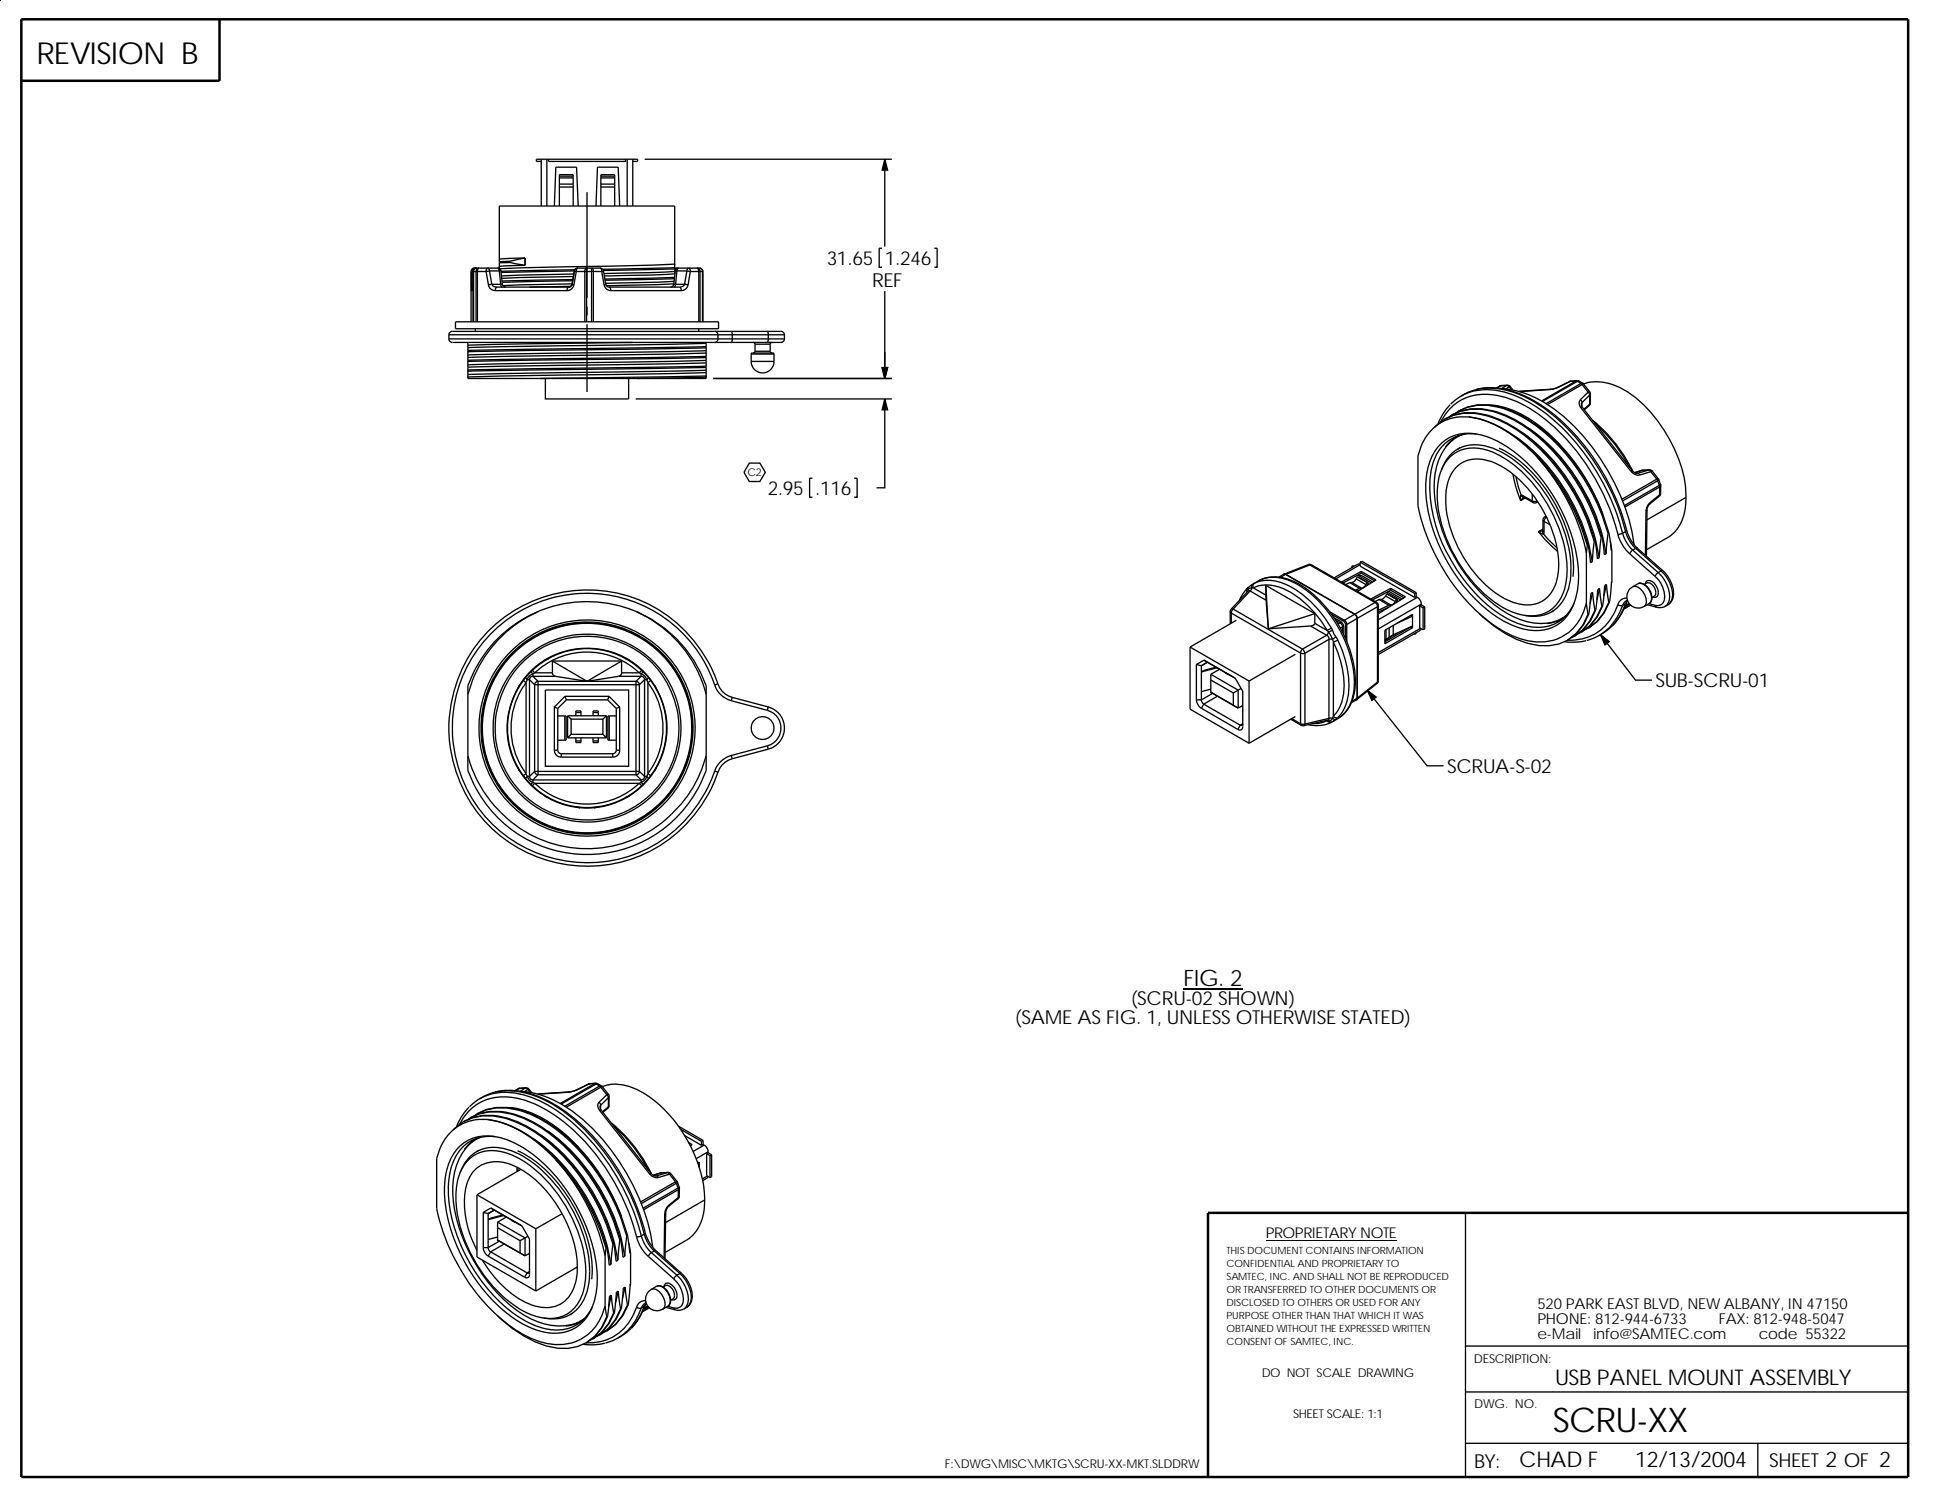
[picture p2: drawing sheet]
<svg xmlns="http://www.w3.org/2000/svg" width="279mm" height="216mm" viewBox="0 0 279 216" stroke-linecap="round" stroke-linejoin="round" font-family="sans-serif">
<g fill="#000">
<path d="M127.3 22.9l.4 1.6h-.8zM127.3 57.4l.4 1.5h-.8zM126.9 52.9h.8l-.4 1.5zM230.3 91.3l1.2 1-.6 .5zM196.7 99.3l1.3 1-.6 .5zM170.3 142.2h1.6v.2h-1.6zM171.8 142.2h.8v.2h-.8zM175.3 142.2h.8v.2h-.8zM176.1 142.2h.9v.2h-.9zM177 142.2h1.8v.2h-1.8zM182.1 178.3h1.3v.2h-1.3zM183.3 178.3h1.3v.2h-1.3z"/>
<path d="M184.5 178.3h1.9v.2h-1.9zM186.3 178.3h1.3v.2h-1.3zM187.5 178.3h1.3v.2h-1.3zM188.8 178.3h.5v.2h-.5zM189.3 178.3h1.1v.2h-1.1zM190.4 178.3h.8v.2h-.8zM191.2 178.3h1.6v.2h-1.6zM192.7 178.3h1.3v.2h-1.3zM194 178.3h1.2v.2h-1.2zM195.1 178.3h.6v.2h-.6zM195.7 178.3h1.6v.2h-1.6zM197.2 178.3h1.9v.2h-1.9z"/>
<path d="M199 178.3h.9v.2h-.9zM199.8 178.3h1.2v.2h-1.2z"/>
</g>
<g fill="none" stroke="#000" stroke-width=".19">
<path d="M67.8 39.1h.1M67.8 39.1v7.2M67.8 39.1v1.9M68 39.1h.1M68 39.1v2.6M68.1 39l-.3 .1M68.1 38.9l.2-.3a.52 .52 0 0 0-.5 .5M68.1 39.1h.4v7.2M68.1 39.1v7.2M68.5 38.6a.52 .52 0 0 0-.5 .5M68.6 38.6l-.4 .2-.1 .3M68.6 38.6a.52 .52 0 0 0-.5 .5v7.2"/>
<path d="M68.7 38.7l.2-.1-.1 .1-.1 .4h-.2zM68.7 39.1v7.2M68.7 39.1h1.2M69.9 39.1l.4 1.9M70.4 39h1.4M70.4 39a.26 .26 0 0 0-.1-.3 .26 .26 0 0 0-.3 0l-.1 .4M70.4 39l-.5 .1M70.4 39l.4 1.9M71.6 38.6h-3.3a.52 .52 0 0 0-.5 .5M71.8 39l.2 1.9M71.8 39l-.2-.4h.2l.3 .4M71.8 39h.3"/>
<path d="M71.8 38.3h.1M71.8 38.3v-8.7h25.3l-.1 9.5M71.9 38.7h.1M72.1 39l.2 1.9M73.4 37.8h-1.6M73.4 37.6h-1.6M73.4 37.8l2.1 .4M73.4 37.6v.2M75.5 38.2l-3.6 .1-.1 .4M75.5 37.1l-3.7 .2M75.5 37.1v1.1M75.5 37.1l-2.1 .5"/>
<path d="M77.9 22.9h.8M77.9 22.9v6.7M77.9 22.9h-.7v.3h.7M78.7 22.9h11.5M78.7 22.9v6.7M78.9 22.9v.3h11.1v-.3M79.8 29.6l.2-5.6h3l.2 5.6M80.5 26.5v3.1M80.5 25.3h2M80.5 25.6v.9M80.5 26.5h2M80.5 25.6h2"/>
<path d="M80.5 25.6v-.5h2v.5M80.5 26.9h2M82.5 26.5v3.1M82.5 25.6v.9M82.5 39.8l-10.3 .2M82.5 39.4l-10.4 .3M82.6 39h.1M82.6 39l-10.5 .2M82.7 39l.2-.4h.2l-.1 .1-.1 .4M82.7 39l.2 .1M82.7 39l-.4 1.9M82.7 38.8l-10.6 .2"/>
<path d="M82.9 39.1h1.2v7.2M82.9 39.1l-.3 1.9M84.3 38.6l.1 .5h-.3zM84.4 39.1h.7M84.4 39.1v7.2M84.5 27.6v15.2M85.1 39.1v7.2M85.1 39.1h.3M85.1 39.1v-.5l.2 .1 .1 .4M85.4 39.1v7.2M85.4 39.1h1.2M86.3 38.6h.3l.2 .4"/>
<path d="M86.3 38.6l.2 .1 .1 .4M86.3 38.6h-3.3l-.3 .1-.1 .3M86.4 26.9h2M86.4 25.3h2M86.4 25.6v.9M86.4 26.5h2M86.4 25.6h2M86.4 25.6v-.5h2v.5M86.4 26.5v3.1M86.6 39.1l.3 1.9M86.8 39l-.2 .1M86.8 39l.3 1.9"/>
<path d="M88.4 26.5v3.1M88.4 25.6v.9M89.2 29.6l-.3-5.6h-2.9l-.3 5.6M90.2 22.9h.8M90.2 22.9v6.7M91 22.9h.7v.3h-.7M91 22.9v6.7M92.8 22.9h35.5M97 39.1l-10.1 .2M97.1 38.7l-10.3 .2M97.1 38.5l-10.4 .2M97.1 38h.1"/>
<path d="M97.1 39.9l-10.1 .2M97.1 38l-5 .2-20.2 .5M97.1 39.1v.3l-1 .1-9.1 .2M97.1 39l-.2 1.9M97.3 38.6l-.3 .1M97.3 38.6l-.2 .1M97.4 39l.1-.3 .1-.1a.48 .48 0 0 0-.5 .4M97.4 39h-.3M97.4 39l-.2 1.9M97.4 39h1.4M98.8 39v-.2a.24 .24 0 0 1 .3-.2 .24 .24 0 0 1 .2 .3v.2M98.8 39l.5 .1"/>
<path d="M98.8 39l-.3 1.9 .5 .1M99.3 39.1h1.2v7.2M99.3 39.1l-.3 1.9M100.3 38.6a.41 .41 0 0 1 .4 .5h-.2v-.3zM100.6 38.6a.5 .5 0 0 1 .5 .5M100.6 38.6a.46 .46 0 0 1 .5 .5M100.6 38.6h-3.3M100.7 39.1v7.2M100.7 39.1h.4v7.2M101.1 39.1v7.2M126.9 35.7h-.4v2.7h.4M127.3 22.9l.4 1.6h-.8z"/>
<path d="M127.3 22.9v12.6M134.4 35.7h.4v2.7h-.4M64.6 48.2h38.7M64.6 48.2v.5a.5 .5 0 0 0 .5 .6h37.7M64.6 48.7h38.7M65.5 46.3h37.9v1h-37.9zM67.3 53.9v.5h10.4M67.3 51.1v.9M67.3 52.5v.9M67.3 49.3v1.3M67.8 41v.8M67.8 41.8h.2"/>
<path d="M68 41.4l-.2 .4M68 40.9l-.2 .1M68 41.7v.1M68 41.7h.1M68.4 47.3v.4M70.3 41v.2a.97 .97 0 0 0 .9 .6M70.8 40.9l-.5 .1M70.8 40.9l.3 .3 .4 .1M70.8 40.9h1.2M71.2 41.8h10.4M71.5 41.3l-.2 .1-.1 .4M71.5 41.3h10.3"/>
<path d="M72 40.9l.1 .3 .2 .1M72.3 40.9h-.3M72.3 40.9a.48 .48 0 0 0 .5 .4M77.7 54.4h13.9M78.5 54.4v3h11.9v-3M81.8 41.3l-.1 .1-.1 .4M82.1 41.2l-5.9 .1M82.3 40.9l-.1 .2-.4 .2M82.3 40.9h.1M82.3 40.8l-9.9 .3M82.3 40.9l.3 .1M82.4 40.4l-10.2 .2"/>
<path d="M82.4 40.2l-10.2 .2M82.6 41l-.1 .1a1.04 1.04 0 0 1-.9 .7M84.5 44.1v1.3M84.5 46.6v9.8M86.9 41l.1 .2a.96 .96 0 0 0 .9 .6M87.1 40.9l-.2 .1M87.1 40.9l.2 .2 .3 .2M87.6 41.3l.2 .1 .1 .4M87.6 41.3h10.2M87.9 41.8h10.1M91 49.3l-23.7 .4M91.5 57.4h36.8"/>
<path d="M96.9 40.8l-9.7 .3M97 40.5l-9.9 .2M97.1 40.1l-10 .2M97.2 40.9v.2l-.2 .2M97.2 40.9h1.3l-.2 .2-.5 .2M97.2 40.9h-.3a.46 .46 0 0 1-.4 .4M97.8 41.3l.1 .1 .1 .4M99 41l-.1 .2a.96 .96 0 0 1-.9 .6M100.5 47.3v.4M101.6 51.8l-34.3 .7M101.6 53.2l-34.3 .7M101.6 53.6l-34.3 .6"/>
<path d="M101.6 50.8l-34.3 .6M101.6 52.2l-34.3 .6M101.6 49.4l-34.3 .6M101.6 50.4l-34.3 .7M101.6 49.3v5.1h-10M101.6 51.3l-34.3 .5M101.6 52.7l-34.3 .5M101.6 49.8l-34.3 .6M101.6 54.3l-10 .1M101.6 54.1l-23.9 .3M101.6 52.9l-33.5 .5h-.8v.5M101.6 51.4l-34.3 .6v.5"/>
<path d="M101.6 50l-34.3 .6v.5M102.6 54.4h25.7M102.8 47.7h2.4M102.8 47.7a.48 .48 0 0 1 .5 .5M102.8 47.7h-37.7a.48 .48 0 0 0-.5 .5M102.8 49.3h2.4M103.3 48.7l-.2 .5-.3 .1M103.3 48.7h2l-.1 .6M103.3 48.2v.5M103.3 48.2h2M105.2 47.7l.1 .5M105.2 47.7h5.2"/>
<path d="M105.2 49.3h5.2M105.3 48.2h5.2M105.3 48.2v.5h5.2M108.1 50.9v1.1M108.1 50.9h3.3M108.1 52h3.3M108.4 49.3h.1l.1 .2M108.6 49.5v1l-.2 .3M108.6 49.5h2.2M108.6 50.5h2.2M110.4 47.7l.1 .5M110.4 47.7h1.9a.52 .52 0 0 1 .6 .5v.5a.66 .66 0 0 1-1 .6h-1.5"/>
<path d="M110.5 48.7l-.1 .6M110.5 48.7h2.4M110.5 48.2v.5M110.5 48.2h2.4M110.8 49.5v1M110.8 50.5l.1 .2 .2 .1M111.1 49.3h-.2l-.1 .2M111.4 50.9v1.1M111.4 52a1.64 1.64 0 0 1-1.7 1.6 1.64 1.64 0 0 1-1.6-1.6M111.4 50.9l-.1-.1h-3h-.1l-.1 .1M126.9 52.9h.8l-.4 1.5zM127.3 57.4l.4 1.5h-.8z"/>
<path d="M127.3 41.9v12.5M127.3 57.4v12.8h-1.2M208.7 58.2a7.7 7.7 0 0 0-1.8 2.8M208.7 58.1a7.5 7.5 0 0 1 7.6-1.7 21.7 21.7 0 0 1 10.9 7.9 33.4 33.4 0 0 1 6.2 12.4M208.8 59.7a7.4 7.4 0 0 1 6-.6 20 20 0 0 1 9.6 6.7 30.1 30.1 0 0 1 6.1 11.4M209.4 59.4a6.9 6.9 0 0 1 6.3-.8 20.8 20.8 0 0 1 10.6 7.9 30.7 30.7 0 0 1 5.1 10.2M209.8 59.1a7.4 7.4 0 0 1 6-.6 20 20 0 0 1 9.6 6.8 30.1 30.1 0 0 1 6.1 11.4M210.2 57a7.6 7.6 0 0 1 5.7-1 17.3 17.3 0 0 1 8.7 4.8 33.2 33.2 0 0 1 9.3 15.7M211.3 60a16.4 16.4 0 0 1 8.9 4.8l.9 .9M211.3 60a16.3 16.3 0 0 1 9.1 4.8 30.5 30.5 0 0 1 8.1 13.6M211.3 60a6.5 6.5 0 0 0-6.8 4.2l-.5 1.4v7.1a29.4 29.4 0 0 0 10.8 17.1 11.1 11.1 0 0 0 7.8 2.5 6.8 6.8 0 0 0 5.6-5.5M212.4 56a10.7 10.7 0 0 1 7.5 1.2 28.8 28.8 0 0 1 11.8 12.8l1.4 3.2 .9 3.1"/>
<path d="M214.3 58.3a14.4 14.4 0 0 1 8.8 4.3l1.3 1.4M215.8 55.5l-.5 .3M215.8 55.5h.1M216 55.5l.9-.1 .4 .2M216 55.5h-.2M216.7 55.5h-.9M216.7 55.5l.4 .1M216.7 55.5l-.6 .4a14.6 14.6 0 0 1 8.7 3.9 31.2 31.2 0 0 1 10.3 18.6M216.9 55.4l-.2 .1M217.1 55.6l-.4 .3M217.1 55.6l.3 .4M217.3 55.6h-.2"/>
<path d="M217.3 55.6l.4 .5M223 56l-4.3 .3M223.2 56l-4.7 .3M223.2 56h-.2M224.2 55.7l-1 .3M224.3 55.6l-.1 .1M224.3 55.6l-1.3 .4M225.8 54.9h.1M225.9 54.9l-1.6 .7M226 54.8l-1.8 .9M226 54.8l-.1 .1M226.8 54.8l-5 2.9"/>
<path d="M226.8 54.8h.1M226.8 54.8l-.9 .1M226.9 54.8h-.9M226.9 54.8h-.1M226.9 54.8h.3M226.9 54.8l.6 .4M226.9 54.8l-5 2.9M227.2 54.8l.6 .4M227.2 54.8h-.3M227.4 57.5a.91 .91 0 0 0 .1 1.2M227.4 57.5l.2 .4M227.5 55.2l-5.1 2.9"/>
<path d="M227.5 55.2l.1 .1M227.5 58.7l7.1 9.1M227.5 58.2l.2 .4M227.6 57.9l-.1 .3M227.6 57.9v.6M227.6 55.3l.9 1.1M227.6 55.3l-4.9 2.9M227.7 58.6l-.2 .1M227.7 58.6l7.1 9.1M227.7 55.1l-.2 .1M227.8 55.2a7.6 7.6 0 0 1 7 1.6 21.1 21.1 0 0 1 7.6 12.5l.2 2.2M227.8 55.2l-.2 .1"/>
<path d="M227.8 55.2l.9 1.1M228.5 56.4l-1.1 1.1M228.5 56.4l.2 .4M228.6 58.4l-.7 .5M228.7 58.1l-.8 .8M228.7 56.3l.1 .4M228.7 56.3l-.2 .1M228.7 58.1l-.1 .3M228.7 56.8l-1.1 1.1M228.7 56.8v1.3M228.8 58l-.1 .1M228.8 58l-.2 .4"/>
<path d="M228.8 56.7l-.1 .1M228.8 56.7v1.3M107.8 66.6h1.5l.8 1.3-.8 1.4h-1.5l-.8-1.4zM116.9 68.8h-.4v2.7h.4M122.9 68.8h.4v2.7h-.4M206.4 61.5a6.8 6.8 0 0 1 7.1-1.8 19.5 19.5 0 0 1 9.8 6.8 30.1 30.1 0 0 1 6.1 11.4M207.2 60.8a6.9 6.9 0 0 1 7.7-4 16.1 16.1 0 0 1 8.2 4.1 32.2 32.2 0 0 1 9.7 15.9M207.4 67.6a5 5 0 0 1 6.3-3.4 14.2 14.2 0 0 1 7.3 5 21.1 21.1 0 0 1 5 12.6 7.2 7.2 0 0 1-2.4 6 5.5 5.5 0 0 1-4.1 .7M207.5 63.7a6 6 0 0 1 5.8-1.1 17.7 17.7 0 0 1 8.9 6.9 24.1 24.1 0 0 1 4.9 13.4 9.5 9.5 0 0 1-1.8 5.9 6.1 6.1 0 0 1-7 1.4 18.6 18.6 0 0 1-8.6-7.1 23.3 23.3 0 0 1-4.6-13.5 8.2 8.2 0 0 1 2.4-5.9zM207.8 60.3a7.2 7.2 0 0 1 6-.6 20.1 20.1 0 0 1 9.6 6.7 30.6 30.6 0 0 1 6.1 11.4M208.3 66.1a5.1 5.1 0 0 1 5.7-1.3 17.1 17.1 0 0 1 8.8 8 17.1 17.1 0 0 1 2.5 11 5.2 5.2 0 0 1-4.4 4.8 9.3 9.3 0 0 1-6.7-2.7 21.1 21.1 0 0 1-7.4-14.3 8 8 0 0 1 1.5-5.5zM208.4 60a7.8 7.8 0 0 1 7.6-.4 22.9 22.9 0 0 1 10.2 8.8 30.3 30.3 0 0 1 4.2 8.9"/>
<path d="M209.2 63.2a7.4 7.4 0 0 0-2.8 5.2 20.6 20.6 0 0 0 3.4 12.7 20.2 20.2 0 0 0 8.5 7.8 7.4 7.4 0 0 0 6.1 .2l.9-.6M209.5 62.8l-.5 .4M209.5 67.2a4.5 4.5 0 0 1 4.7-.9 14.9 14.9 0 0 1 7.7 6.9 15 15 0 0 1 2.2 9.8 4.4 4.4 0 0 1-5.6 3.9 12.9 12.9 0 0 1-7.1-5.5 17 17 0 0 1-3.4-10 6.4 6.4 0 0 1 1.5-4.2zM209.8 62.7l-.2 .1M209.9 62.7a5.1 5.1 0 0 0-1.9 1.6M210.1 64.4l-.4 .2M210.3 62.5l-1.1 .6M212.4 62.4a5.8 5.8 0 0 0-6.5 5.2 20.1 20.1 0 0 0 3 13.1 21 21 0 0 0 8.5 8.6 7.2 7.2 0 0 0 6.6 .3 5.5 5.5 0 0 0 2.5-2.8M215.6 64.5a18 18 0 0 1 8.2 8.2 18 18 0 0 1 2.5 10.3M217.7 68.2a16.3 16.3 0 0 0 1.1 3.8M217.9 62.7a27.6 27.6 0 0 1 11.2 18.1M218.1 68.5l.7 2.7"/>
<path d="M218.8 71.2l.4 .3M218.8 71.2l.3 .1M218.8 71.2v.8M218.9 62.1a27.7 27.7 0 0 1 11.2 18.1M219.1 71.3l.1 .2M219.1 71.3l1.4 .8M219.2 71.5l1.4 .8M219.3 71.5l-.5 .5M219.4 71.6l-.6 .4M219.9 61.6a27.8 27.8 0 0 1 11.2 18.1M220.5 72.1l.1 .2M220.5 72.1h.2h.4"/>
<path d="M220.5 71.1v1M220.9 61l2 1.5 1.5 1.5M221.1 65.7a30.6 30.6 0 0 1 7.3 12.7M221.1 65.7a29.7 29.7 0 0 1 7.1 13.9M221.1 72.1l-.1 .2M221.1 72.1h.1M221.2 72.2l-.3 .1h-.3M221.3 76.5l.8 .3M221.3 76.5l1.2 1.3 1.6 1.5M222 76.3l.1 .3M222 74.8l.1 .2M222 76.3v.3l.1 .2"/>
<path d="M222 76.3v.1M222 76.3l-.7 .2M222 76.1l-.7 .4M222.1 76.8l1.9 2M222.1 76.6v.2M222.1 75v1.6M222.1 75l.9 .5M222.3 74.4l-.3 .3v1.6M222.3 74.4h.2M222.4 74.3l-.1 .1M222.5 74.4l-.2 .2-.2 .4M222.5 74.4h.1"/>
<path d="M224.4 64a29.3 29.3 0 0 1 6.2 10M228.2 79.6v7.2M228.4 78.4l-.2 1.2M228.5 78.4l.3 2.5 .3-.1M228.5 78.4h-.1M229.2 60.5a21.1 21.1 0 0 1 5.7 7.3M229.4 77.9l-.3 2.9M229.5 77.8l.3 2.6 .3-.2M229.5 77.8l-.1 .1M229.5 60.9a21.4 21.4 0 0 1 4.9 6.3M230.4 77.3l-.3 2.9M230.5 77.2l.3 2.6"/>
<path d="M230.5 77.2l-.1 .1M231.1 79.7l-.3 .1M231.4 76.7l-.3 3M231.5 76.7h-.1M231.5 76.7l.3 2.5h.1M231.7 77.8l.2 1.4M231.9 79.2v4.4M232.8 76.8l.5 1.3 .6 .9 .6 .7M233.4 76.7l.5 1.1 1 1.3M233.4 76.7l-.6 .1M233.9 76.5l.7 1.5 .7 .9M233.9 76.5l-.5 .2"/>
<path d="M234 76.3l-.1 .2M234 76.3l.7 1.5 .9 1M234.5 79.7l3.6 3.2M234.6 67.8l.8 .5h.5M234.8 67.7l-.2 .1M234.8 67.7l.5 .4h.3M234.9 79.1l-.4 .6M234.9 79.1l3.7 3.3M235.3 78.9l3.7 3.2M235.3 78.9l-.4 .2M235.6 78.8l3.6 3.3M235.6 78.8l-.3 .1"/>
<path d="M235.6 68.1l.3 .2M235.6 68.1h-.1M236.2 67.7h.1M236.2 67.7l.1-.1-1.1 .4M236.2 67.7l-1 .3M236.8 73.5l-.1 6.4M237 73.3l-.2 .2M237 73.3l-.1 6.7M237.2 67.6l.3 .2M237.2 67.6l-1.6 .5M237.3 67.6l-1.1 .1M237.3 67.6l.4 .2"/>
<path d="M237.3 67.6h-.1M237.4 72.3v.2M237.4 72.3l-.4 .5-.2 .7M237.5 67.8l.9 1.1M237.5 67.8l-1.6 .5M237.7 67.8l.9 1.1M237.7 67.8h-.2M238.4 68.9l-5.1 2.9M238.4 68.9l.1 .3M238.5 69.2l-5.1 2.9M238.5 69.2l.2 .6M238.6 68.9h-.2"/>
<path d="M238.6 68.9l.1 .1M238.7 69l-.2 .2M238.7 69l.2 .7M238.7 69.8l-5 2.9M238.7 69.8l.1 .2M238.7 71.4l-1.5 1.2-.2 .7M238.8 71.2l-1.4 1.1M238.8 71.2l-.1 .2M238.8 70l-5 2.9M238.8 70v1.2M238.9 69.7v.2M238.9 69.7l-.2 .1"/>
<path d="M238.9 71l-.1 .2M238.9 71l-.2 .4M238.9 69.9v1.1M238.9 69.9l-.1 .1M242.6 71.5a6.6 6.6 0 0 1-2.5 5.7l-3.2 1.9M242.6 71.5l-5.7 3.3M74.7 98.8v-.2l-.2 .5M75.3 97.9a11.4 11.4 0 0 0 0 13.7M75.3 97.9l.4 .3M75.6 97.5l-.3 .4M75.6 97.5l.3 .3M75.7 98.2a10.9 10.9 0 0 0 0 13.1"/>
<path d="M75.7 98.2v13.1M75.9 97.8h.3M75.9 97.8l-.2 .4M76.2 97.8v13.9M76.2 97.8l.7 .7M76.3 96.7l-.7 .8M76.3 96.7l.4 .2M76.6 96.4a11.4 11.4 0 0 1 15.7 0M76.6 96.4l-.3 .3M76.6 96.4l.3 .4M76.7 96.9l-.5 .3-.3 .6M76.7 96.9v.4"/>
<path d="M76.7 97.3a.47 .47 0 0 0-.5 .5M76.7 97.3l.7 .7M76.7 97.3h3.2M76.9 98.5h.5M76.9 98.5v12.5M76.9 96.8h2.6M76.9 96.8l-.2 .1M76.9 96.8a11 11 0 0 1 15.1 0M77.4 98h14.1M77.4 98a.49 .49 0 0 0-.5 .5M77.4 98v.5M77.4 98.5h14.1"/>
<path d="M77.4 98.5v12.5M78.5 99.3h11.9v10.9h-11.9zM78.9 94.8l-.6 .2h.3M79.5 96.8l.1 .2 .3 .3M79.5 95.1v1.7M79.5 95.1h9.9M79.5 95.1l5 2.9M79.9 97.3l4.6 .7M89 97.3h3.2M89 97.3l-4.5 .7M89.4 95.1l-4.9 2.9M89.4 96.8h2.6"/>
<path d="M89.4 95.1v1.7M89.4 96.8v.3l-.4 .2M90 94.8l.6 .2h-.2M91.5 98v.5M91.5 98a.49 .49 0 0 1 .5 .5M91.5 98.5h.5M91.5 98.5v12.9M91.6 88a17.7 17.7 0 0 0-24.3 11.9M91.6 88a18.2 18.2 0 0 1 10 10.6v12.2a18.2 18.2 0 0 1-17.1 12.1 18.2 18.2 0 0 1-17.2-12.1v-12.2a18 18 0 0 1 10-10.6M91.6 88a18 18 0 0 1 10 11.9M92 96.8l.2 .1M92 98.5v12.5"/>
<path d="M92.2 96.9l.6 .4 .2 .5M92.2 96.9v.4M92.2 97.3a.45 .45 0 0 1 .5 .5M92.2 97.3l-.7 .7M92.3 96.4l.3 .3M92.3 96.4l-.3 .4M92.6 96.7l.7 .8M92.6 96.7l-.4 .2M92.7 97.8h.3M92.7 97.8l-.7 .7M92.7 97.8v13.9M93 97.8l.2 .4"/>
<path d="M93.2 98.2a11 11 0 0 1 0 13.1M93.2 98.2v13.1M93.3 97.5l.3 .4M93.3 97.5l-.3 .3M93.6 97.9l-.4 .3M93.6 97.9a11.5 11.5 0 0 1 0 13.7M94.2 98.8v-.2l.2 .6M102.8 98.5a3.4 3.4 0 0 0 2.4 2.3M102.8 98.5a19.4 19.4 0 0 0-27.7-10.7 19.4 19.4 0 0 0-5.6 29.2 19.4 19.4 0 0 0 29.8 .2 19.6 19.6 0 0 0 3.5-6.3M103.3 98.4a19.9 19.9 0 0 0-30.6-9.7 19.9 19.9 0 0 0 0 32.1 19.9 19.9 0 0 0 30.6-9.7M103.3 98.4l-.5 .1M103.3 98.4a3 3 0 0 0 2 1.9"/>
<path d="M171.2 93.1v8.9l8.5 4.9M171.2 93.1l8.5 4.9M172.1 95.6v5.1M172.1 95.6l.7 .2M172.8 95.8v4.9M173.2 95l.5 .2-.9 .6M173.2 95l4.5 2.6 1.1 1.8v5.3l-.3 .3-.4-.1M173.2 95l-1.1 .6M174.2 99.1l-1.4 .4M174.2 99.6h.1M174.2 99.6l3.9 2.3M174.2 97.8l3.2 1.9"/>
<path d="M174.2 97l3.9 2.3M174.2 97v2.6M174.5 99.7l-1.7 1M175 96l-1.8 .4-.4 .2 2.3-.5M175.5 96.2v.1M175.5 96.3l-1.3 .7M176.3 96.7l.5 .3M177 88l.1 .2M177.1 87.6l-.1 .3v1.8M177.1 88.2v1.4M177.1 88.2l10 5.7M177.4 87.6l-.3 .6"/>
<path d="M177.4 87.6l10 5.8M177.4 87.6h-.3M177.4 99.7v1.8l.7 .4M177.9 89.2l-6.7 3.9M178.1 99.3l-.7 .4M178.1 99.3v2.6M178.6 99l-.5 .3M179.5 84.6l-.7 .8-.5 .9M179.5 84.6l-.2 .2 .1 .4M179.5 84.9v.2M179.5 84.9l.1 .1M179.6 85h.3"/>
<path d="M179.6 85l-2.5 2.6M179.6 85h.1M179.6 84.4l.6-.4-.1 .2v.4M179.6 84.4l-.1 .2M179.6 84.4l-.1 .5M179.7 98v8.9M179.9 85l-2.5 2.6M179.9 85l2.3 1.3-.1-.7M180.1 84.6h-.3l-.3 .3M180.1 84.6l-.2 .4M180.1 84.6h.2M180.3 84.6l1.8 1"/>
<path d="M180.3 84.6a5.8 5.8 0 0 1 5.6 .7 15.8 15.8 0 0 1 5.1 5.4M180.4 83.9a6 6 0 0 1 5.8 .8 16.5 16.5 0 0 1 5.4 5.6M180.4 83.9l-.1 .3v.4M180.4 83.9l-.1 .1a5.3 5.3 0 0 1 5.9-.2 17.6 17.6 0 0 1 8.3 11.4 8.9 8.9 0 0 1-.7 6.9 5 5 0 0 1-2.1 1.7M181 83.6a5.3 5.3 0 0 1 5 0 16.6 16.6 0 0 1 7.9 8.9 12.2 12.2 0 0 1 .6 8.3 4.6 4.6 0 0 1-1.8 2.4M182.1 84.2v1.4M182.1 84.2l.4 6.2M182.1 84.2l7.1 4.1M182.2 86.3l.3 4.1M184.7 82.6l-.7 .4M184.7 82.6h.3M184.8 82.6h-.1"/>
<path d="M184.8 82.6h.2M185 82.6h.1M185 82.6l-.8 .5M185 82.6l9.9 5.7M186.4 94.1l-6.7 3.9M187.1 93.9v10.2M187.1 93.9l.4 .1h.2M187.4 93.4l-.3 .5M187.4 93.4l.3 .6M187.7 94v10.1M188.2 81.2l-3.4 1.4M188.2 81.2h.5"/>
<path d="M188.2 81.2l.2 .1M188.4 81.3l9.4 5.4M188.4 81.3l-3.4 1.3M188.6 90l2.3 1.4-3.5 2M188.6 90l-6.1 .4M188.7 81.2l9.4 5.5M188.7 81.2l-.3 .1M189.2 89.7l1.8 1M189.2 88.3v1.4M189.2 88.3l-6.7 2.1M189.2 89.7l-.2 .2-.4 .1M191 90.7l.7 1.2"/>
<path d="M191.2 92v11.3M191.2 92l-3.5 2M191.3 88l2.1 1.2 1.5-.9M191.6 88.3l1.7 1.1M191.6 90.3l-.6 .4M191.6 90.3l.3 .9 .3 .4M191.7 91.9l.1 .5M191.7 91.9l-.5 .1M191.7 90.7a1.01 1.01 0 0 0-.8 .7l.3 .3v.3M191.8 92.4a13.8 13.8 0 0 1 1.5 7.5 5.4 5.4 0 0 1-1.5 3.1l.4 .3 .3-.1M191.8 92.4v10.6l-.1 .3 .3 .2h.2M191.9 88.9l1 .5"/>
<path d="M192.1 89.2l.7 .4-.3 .1M192.2 91.6l-.5 .3M192.2 91.6l.3 .5M192.5 92.1a14.5 14.5 0 0 1 1.5 7.9 5.6 5.6 0 0 1-1.5 3.2M192.5 92.1l-.7 .3M192.9 89.4l-.1 .2 .2 .2 .1 .4M192.9 89.4l.4 .5v.3M193.1 90.2h.2M193.1 90.2l-.3 .2M193.1 90.2v.7M193.3 89.4l.1-.2 .1 .1 .3 .4v2.6M193.3 89.4l.3 .4"/>
<path d="M193.3 90.2v1.1M193.6 89.8v2.1M194.2 83.8l-.6 .3M194.2 83.8l1.4 .8M194.5 81.5v.2M194.5 81.5l.1 .1M194.5 83.8l1.4 .8M194.5 83.8h-.3M194.8 81.4h-.1l-.2 .1M194.9 88.3h.1M194.9 88.3l.3 .7M194.9 88.3l.2 .2 .2 .4"/>
<path d="M195.1 83.3l1.4 .8M195.1 83.3l-.2 .3-.4 .2M195.2 89v11.4M195.2 89l-1.4 .8h-.2M195.3 83l1.6 .9M195.3 83l1.4 .8M195.3 83l-.2 .3M195.3 88.9l-.1 .1M195.3 88.9v11.5M195.3 82.7l2 1.1M195.4 82.7l.6 .1 1.5 .9M195.6 84.9l-.3 .1"/>
<path d="M195.6 84.6l-.6 .3M195.7 81.2l-3.5 2.1M195.7 80.9v.5l7.8 4.5M195.7 80.9l.2-.2 7.9 4.5M195.7 80.9l7.8 4.5M195.7 81.2h-.4l-3.4 1.9M195.9 82.2v.2M195.9 82.4l-2.7 1.5M195.9 82.2l-2.9 1.5M195.9 82.4l1.9 1.1M195.9 82.2l2.1 1.2-2.7 1.7M195.9 84.6h-.3"/>
<path d="M196.5 84.1l-.3 .4-.3 .1M196.7 99.3l8.6 10.9h2.4M196.7 99.3l1.3 1-.6 .5zM196.9 83.9l-.2-.1-.2 .3M196.9 83.9l-.2 .3M197.8 86.7l-2.9 1.6M197.8 86.7h.3M197.8 86.7l.3 .3 .1 .3M198.1 86.7l.2 .2v.2M198.1 98.3l-2.9 2.3M198.2 98.1l-2.9 2.3M198.2 87.3v10.8"/>
<path d="M198.2 87.3l-2.9 1.6M198.2 98.1l-.1 .2M198.3 87.1l-.1 .2M198.3 97.9l-.1 .2M198.3 87.1v10.8M198.3 97.9l-.2 .4M198.4 86.2l-.6 .3M198.4 86.2l1.4 .9M198.7 86.2l1.4 .8M198.7 86.2h-.3M199.2 90.7l4-2.3v1.9l-4 2.3zM199.2 91.9l.2 .1"/>
<path d="M199.3 85.7l1.4 .8M199.3 85.7l-.3 .4-.3 .1M199.4 90.6v1.4M199.5 85.4l1.4 .8M199.5 85.4l1.6 .9M199.5 85.4l-.2 .3M199.6 85.2l1.9 1.1M199.8 85l1.9 1.1M199.8 87.1l-1.5 .7M199.8 87.3l-1.5 .8M199.9 91.7l-.5 .3M199.9 90.3v1.4"/>
<path d="M200.1 84.9l1.9 1.1M200.1 84.6l2.1 1.3-3.9 2.4M200.1 84.6v.3M200.1 84.9l-2.7 1.4M200.1 84.6l-2.9 1.6M200.1 87l-.3 .1M200.4 90v1.3M200.4 91.3l-.5 .4M200.7 86.5l-.3 .4-.3 .1M201 91.1l-1.8 1.1M201.1 86.3l-.2-.1-.2 .3M201.1 86.3l-.2 .4"/>
<path d="M203 90.2l-3.8 2.1M203 90.2l.2 .1M203 90.1v.1M203 88.5l.2 .1-2.2 1M203.2 90l-2.8 1.3M203.4 91.2h.1M203.5 85.4v.5M203.5 91.1v.1M203.8 85.2l-.3 .2M203.8 85.2v.6M203.8 85.8l-.3 .1M203.8 85.8l.1 .1"/>
<path d="M203.8 91l-.3 .2M203.9 85.9l-5.6 3.3M203.9 85.9l.5 .6 .1 .5M204.3 87.1l.4 .3M204.3 87.1v3.2l.4 .3M204.4 90.4l-6.1 3.5M204.5 90.4l-.2 .3-6 3.4M204.5 87l-.2 .1M204.5 87l.5 .3M204.5 86.9l-6.2 3.6M204.7 87.4v3.2M205 87.3v3.2l-.3 .1"/>
<path d="M205 87.3l-.3 .1M212.8 88.2a15.8 15.8 0 0 0 8.6 4.7 6.3 6.3 0 0 0 7.1-4.6M223.6 87.8l-.4 .2M224.7 89.1l-.7 .3M225 88.9l-.2 .1M225 88.9a5.5 5.5 0 0 1-2.4 .8M228.2 92.2a8.6 8.6 0 0 1-3.2 .1M228.2 86.8l.3 1.5M228.6 88.3h-.1M229.1 85.2l-.2 .2-.3 2.9M229.1 85.2l-.3 1.6M229.1 85.2l.4 2.6"/>
<path d="M229.5 87.8a6.5 6.5 0 0 1-3.5 3.9M229.6 87.7l-.1 .1M229.6 87.7a6.9 6.9 0 0 1-3.1 3.8M230.1 84.6l-.2 .2-.3 2.9M230.1 84.6l-.3 1.7M230.1 84.6l.4 2.6M230.3 91.3l5 6.5h2.4M230.3 91.3l1.2 1-.6 .5zM230.5 87.2a6.5 6.5 0 0 1-3.5 4M230.6 87.1l-.1 .1M230.6 87.1a6.6 6.6 0 0 1-3.1 3.8M231.1 84.1l.4 2.5"/>
<path d="M231.1 84.1l-.2 .1-.3 2.9M231.1 84.1l-.3 1.6M231.5 86.6a6.3 6.3 0 0 1-3.5 4M231.6 86.6h-.1M231.6 86.6a6.5 6.5 0 0 1-3.1 3.8M231.9 83.6v.2M231.9 83.6l-.3 3M232.8 87a7 7 0 0 1-7.3 5.1 5.2 5.2 0 0 0 2.3-2.2l.8-1.6M232.8 87l.2 .1h.4M233.4 87.1a7.3 7.3 0 0 1-5.1 5M233.9 86.8l-.5 .3M233.9 86.8a7.7 7.7 0 0 1-3.8 4.6"/>
<path d="M234 86.7l-.1 .1M234 86.7a9.1 9.1 0 0 1-1.9 3.2M234.1 86.6l-.2 .4M234.1 86a1.28 1.28 0 0 0-1.3 1M234.1 86.4l-.2 .4M234.2 86.3l-.5 .4-.3 .4M234.2 86.4l-.2 .3M234.4 86.8l-.6 .3M234.5 86.9l-.7 .4M234.6 87l-1 .6 1-.6M234.9 84.4a1.16 1.16 0 0 1 1.4 .6 1.66 1.66 0 0 1 .2 2.2M234.9 84.4a1.64 1.64 0 0 0-.6 2.2 1.64 1.64 0 0 0 2.2 .6"/>
<path d="M235.6 84a1.36 1.36 0 0 1 1.7 .8 1.46 1.46 0 0 1 0 2M235.6 84l-.7 .4M235.6 84a1.65 1.65 0 0 1 1.9 1.3 1.29 1.29 0 0 1-.2 1.5M236.6 84.1a.81 .81 0 0 1 1.3 .2 .97 .97 0 0 1-.2 1.7M236.7 84a.58 .58 0 0 1 .4-.5 .58 .58 0 0 1 .6 .2 1.82 1.82 0 0 1 .7 2.1l-.2 .1h-.4M237 87l1.4 .4M237.3 86.8l.8 .3M237.3 86.8l-.8 .4M238.1 82.9a3.8 3.8 0 0 1 1.3 3.7l-.4 .3-.5 .2h-.4M238.1 87.1l.3 .3M238.6 82.4l-.5 .5M238.6 82.4a4.9 4.9 0 0 1 1.6 3.6l-.1 .6-.6 .6"/>
<path d="M239 82.1l-.4 .3M239 82.1a4.9 4.9 0 0 1 1.6 3.6l-.1 .7-.5 .6M239.2 82.1h-.2M239.2 82.1a4.6 4.6 0 0 1 1.5 3.7l-.2 .6-.6 .6M239.5 87.2l-.5 .2h-.6M240 87l-.4 .2M240 87h.1M67.3 108.7a17.7 17.7 0 0 0 28.4 9.2 17.9 17.9 0 0 0 5.9-9.2M74.5 110.3l.2 .5v-.2M75.3 111.6l.3 .4M75.6 112l.7 .8M75.7 111.3l.2 .4"/>
<path d="M75.7 111.3l-.4 .3M75.9 111.7h.3M75.9 111.7l.2 .4 .6 .4M75.9 111.7l-.3 .3M76.2 111.7l.1 .3 .4 .2M76.3 112.8l.3 .2M76.6 113a11.4 11.4 0 0 0 15.7 0M76.7 112.5l-.4 .3M76.7 112.2v.3M76.7 112.5l.2 .2M76.7 112.2h15.5M76.9 111l-.7 .7"/>
<path d="M76.9 111h.5M76.9 112.7l-.3 .3M76.9 112.7a10.9 10.9 0 0 0 15.1 0M76.9 112.7h15.1M77.4 111v.4a.49 .49 0 0 1-.5-.4M77.4 111h14.6M78.3 114.5l.6 .2M78.5 114.5h-.1M79.8 107.9a.97 .97 0 0 0 1 1M79.8 107.9h.4M80.2 107.9a.51 .51 0 0 0 .6 .5M80.2 103h1.2v3.5h-1.2"/>
<path d="M80.2 101.9v6M80.2 101.9l-.4-.2v6.2M80.8 108.9h7.4M80.8 108.4v.5M81.3 103v3.5M81.3 100.2l.2 .5M81.3 100.2h6.3M81.3 100.2l-1.5 1.5M81.5 100.7l-1.3 1.2M81.5 100.7h5.9M81.7 106.1h5.5M81.7 103v3.1"/>
<path d="M81.7 103h5.5M81.7 103l.5 .4M82.2 105.6l-.5 .5M82.2 103.4h4.5v2.2h-4.5zM82.8 106.1v.7h.8v-.7M82.8 116l.6 .2-.2-.1M82.8 103v-.7h.8v.7M82.8 106.6h.8M82.8 102.5h.8M85.3 106.1v.7h.8v-.7M85.3 103v-.7h.8v.7M85.3 106.6h.8"/>
<path d="M85.3 102.5h.8M86.1 116l-.6 .2 .1-.1M86.7 105.6l.5 .5M87.2 103v3.1M87.2 103l-.5 .4M87.4 100.7l1.3 1.2M87.6 100.2l-.2 .5M87.6 100.2l1.6 1.5M87.7 103v3.5M88.2 108.4v.5M88.7 107.9a.52 .52 0 0 1-.5 .5h-7.4M88.7 101.9v6"/>
<path d="M88.7 107.9h.5M88.7 103h-1.2v3.5h1.2M89.2 101.7l-.5 .2M89.2 107.9a.96 .96 0 0 1-1 1M89.2 101.7v6.2M90.3 114.5h.3l-.6 .2M91.5 111.4l.7 .8M91.5 111.4h-14.1l-.7 .8M92 112.7l.3 .3M92 111a.5 .5 0 0 1-.5 .4M92 111l.7 .7M92.2 112.5l.4 .3"/>
<path d="M92.2 112.2v.3M92.2 112.5l-.2 .2M92.6 112.8l-.3 .2M92.7 111.7l-.1 .3-.4 .2M92.7 111.7h.3M93 111.7l.3 .3M93 111.7l-.3 .6-.5 .2M93.2 111.3l.4 .3M93.2 111.3l-.2 .4M93.3 112l-.7 .8M93.6 111.6l-.3 .4M94.4 110.3l-.2 .5v-.2"/>
<path d="M102.8 110.9l.5 .2M105.2 100.8l5.2 1.4M105.3 100.3l-.1 .5M105.3 100.3l5.2 1.4-.1 .5M105.3 109.1l-.1-.4a3.5 3.5 0 0 0-2.4 2.2M105.3 109.1a3 3 0 0 0-2 2M110.4 107.3l-5.2 1.4M110.4 102.2a2.64 2.64 0 0 1 2 2.5 2.64 2.64 0 0 1-2 2.6M110.4 107.3l.1 .5M110.5 107.8l-5.2 1.3M110.5 101.7a3.1 3.1 0 0 1 2.4 3 3.1 3.1 0 0 1-2.4 3.1M172.1 100.7h.7"/>
<path d="M172.1 100.7l.2 .7 .5 .5M172.8 100.7l.1 .2 .3 .4M172.8 101.9l5.3 3M173.2 101.3l5.2 3M173.2 101.3l-.4 .6M175.2 100.1l-2 1.2M178.4 104.3l.4-.2-.1 .2zM178.4 104.3l-.3 .6M178.8 101.5l-.7 .4M185.7 103.4l1.5 .9M185.8 103.4l1.3 .7M186.4 103.1l-6.7 3.8"/>
<path d="M187.1 104.1l.1 .2M187.1 104.1h.6M187.2 104.3l.4 .1M187.7 104.1l-.1 .3M190.9 103.6l.1 .1M191 103.7l.3 .2 .3-.1M191 103.7a4.1 4.1 0 0 1-2.1 .4M191 103.7h.1M191.1 103.5v.2M191.1 103.6l-3.5 .8M191.1 103.6h.1M191.1 103.7l.2 .1h.4"/>
<path d="M191.2 103.3l-3.5 .8M191.2 103.3h.5l-.3 .4h-.3M191.2 103.3l-.1 .3M191.5 103.9a4.8 4.8 0 0 1-3.3 .3M192.2 103.5l-.5 .3M192.5 103.2l-.3 .3M195.1 100.7l-.7 .4M195.2 100.6l-.1 .1M195.2 100.4l-.7 .5M195.2 100.4l-.1 .3M195.3 100.4h-.1M195.3 100.4l-.1 .2"/>
<path d="M67.5 159.3a7.7 7.7 0 0 0-1.8 2.8M67.5 159.2a7.6 7.6 0 0 1 7.7-1.8 20.1 20.1 0 0 1 9.2 6 33.3 33.3 0 0 1 7.9 14.4M69 158.1l1-.6a7.6 7.6 0 0 1 4.8-.4 17.3 17.3 0 0 1 8.6 4.7 33.3 33.3 0 0 1 9.3 15.7M71.2 157.1a10.7 10.7 0 0 1 7.6 1.2 28.5 28.5 0 0 1 11.7 12.7l1.4 3.2 .9 3.1M73.2 159.3a14.5 14.5 0 0 1 8.7 4.4l1.3 1.3M74.6 156.6l-.5 .3M74.7 156.6h-.1M74.7 156.6l-.6 .3M74.8 156.5l-.1 .1M74.8 156.5l-.2 .1M74.9 157a14.4 14.4 0 0 1 8.7 3.8 31.3 31.3 0 0 1 10.3 18.6M75.5 156.5l.4 .2"/>
<path d="M75.5 156.5l-.6 .5M75.5 156.5l-.8 .1M75.7 156.5h-.2M75.7 156.5l.4 .2M75.7 156.5h-.9M75.9 156.7l.4 .4M75.9 156.7l-.4 .3M76.1 156.7h-.2M76.1 156.7l.4 .4M81.8 157.1l-4.3 .3M82 157.1l-4.6 .3M82 157.1h-.2"/>
<path d="M83.1 156.7h.1M83.1 156.7l-1.1 .4M83.1 156.7l-1.3 .4M84.7 155.9h.1M84.7 155.9l-1.6 .8M84.9 155.9l-1.8 .8M84.9 155.9h-.2M85.6 155.9l-5 2.8M85.6 155.9h.2M85.6 155.9h-.9M85.7 155.8l-.1 .1M85.7 155.8l.3 .1"/>
<path d="M85.7 155.8l-.8 .1M85.8 155.9l.5 .3M85.8 155.9l-5.1 2.9M86 155.9l.5 .3M86 155.9h-.2M86.2 158.5a.93 .93 0 0 0 .1 1.3M86.2 158.5l.2 .5M86.3 156.2l-5.1 2.9M86.3 156.2l.1 .2M86.3 159.8l7.2 9M86.4 159l-.1 .2 .2 .5M86.4 159v.5"/>
<path d="M86.4 156.4l.9 1.1M86.4 156.4l-4.9 2.9M86.5 159.7l7.2 9.1M86.5 159.7l-.2 .1M86.5 156.2h-.2M86.5 156.2l.2 .1M86.7 156.3a6.5 6.5 0 0 1 5.7 .8 19.7 19.7 0 0 1 9 15.5M86.7 156.3l-.3 .1M86.7 156.3l.8 1.1M87.3 157.5l-1.1 1M87.3 157.5l.2 .4M87.4 159.4l-.7 .6"/>
<path d="M87.5 159.2l-.8 .7M87.5 157.4l.1 .3M87.5 157.4l-.2 .1M87.5 159.2l-.1 .2M87.5 157.9l-1.1 1.1M87.5 157.9v1.3M87.6 159l-.1 .2M87.6 159l-.2 .4M87.6 157.7l-.1 .2M87.6 157.7v1.3M172.6 142.3h2.8M65.2 162.5a7 7 0 0 1 7.3-1.7 20.7 20.7 0 0 1 10.6 7.9 30.8 30.8 0 0 1 5.1 10.2"/>
<path d="M66 161.9a7 7 0 0 1 7.7-4 17.2 17.2 0 0 1 9.2 5 32.4 32.4 0 0 1 8.7 15M66.2 168.7a5.1 5.1 0 0 1 6.3-3.5 14.3 14.3 0 0 1 7.3 5 21.1 21.1 0 0 1 5 12.7 7.2 7.2 0 0 1-2.4 5.9 5.5 5.5 0 0 1-4.1 .8M66.3 164.8a6.1 6.1 0 0 1 5.8-1.1 17.6 17.6 0 0 1 9 6.9 24.1 24.1 0 0 1 4.8 13.3 9.5 9.5 0 0 1-1.8 5.9 6.1 6.1 0 0 1-6.9 1.5 18.7 18.7 0 0 1-8.7-7.2 23.4 23.4 0 0 1-4.6-13.4 8.2 8.2 0 0 1 2.4-5.9zM66.8 161.3a9 9 0 0 1 8.3 .3 25 25 0 0 1 9.9 9.6 29 29 0 0 1 3.3 7.7M66.8 161.3l-.1 .1M67.1 167.1a5 5 0 0 1 5.8-1.3 16.1 16.1 0 0 1 8 6.9 18.9 18.9 0 0 1 3.3 11.3 6.2 6.2 0 0 1-2.8 5.1 6.3 6.3 0 0 1-5.7-.3 20.2 20.2 0 0 1-9.6-12.6 12.6 12.6 0 0 1 .1-7.4l.4-.9zM67.3 161.1a6.8 6.8 0 0 1 6.2-.9 20 20 0 0 1 9.6 6.8 30.6 30.6 0 0 1 6.1 11.4M67.6 160.8a7 7 0 0 1 5.8-.7 19.5 19.5 0 0 1 9.8 6.8 30.2 30.2 0 0 1 6.1 11.4M68.3 160.5a7 7 0 0 1 6.2-.8 20 20 0 0 1 9.6 6.7 30.1 30.1 0 0 1 6.1 11.4M68.3 163.9l-.5 .4M68.6 171.9l8.5 4.8M68.6 179.9a14.2 14.2 0 0 1-1.6-9.1 4.4 4.4 0 0 1 6.1-3.4 15.4 15.4 0 0 1 8.2 8.1 15.6 15.6 0 0 1 1.8 6.8"/>
<path d="M68.6 171.9v8.9l8.5 4.9M68.6 160.2a7 7 0 0 1 5.8-.7 19.4 19.4 0 0 1 9.8 6.8 30.3 30.3 0 0 1 6.1 11.4M68.7 163.7l-.2 .1M68.7 163.7a5.1 5.1 0 0 0-1.9 1.7M68.9 165.5l-.4 .2M69.1 163.6l-.3 .1a6.1 6.1 0 0 0-2.9 3.5 14.6 14.6 0 0 0 .4 10.1 23.5 23.5 0 0 0 8.9 11.8 8.6 8.6 0 0 0 8 1.1l.9-.6M69.5 179.5l.2 .7 .5 .5M69.5 174.4v5.1M69.5 179.5h.7M69.5 174.4l.7 .2M70.1 161a17.7 17.7 0 0 1 10.2 5.9 30.4 30.4 0 0 1 7 12.6M70.1 161a16.3 16.3 0 0 1 8.9 4.8l.9 1"/>
<path d="M70.1 161a6.7 6.7 0 0 0-7.3 5.6v7.2a29.5 29.5 0 0 0 10.8 17.1 11 11 0 0 0 7.8 2.4 6.8 6.8 0 0 0 5.7-5.5M70.2 179.5l.2 .4 .2 .2M70.2 174.6v4.9M70.6 173.8l4.5 2.5M70.6 173.8l-1.1 .6M70.6 173.8l.5 .3M71.1 174.1l4 2.2M71.1 174.1l-.9 .5M71.2 163.5a5.5 5.5 0 0 0-6.1 3.8 15.6 15.6 0 0 0 .6 10.3 23.7 23.7 0 0 0 9.7 12.3 8.1 8.1 0 0 0 6.7 1.1 5.6 5.6 0 0 0 3.2-3.2M71.6 176.6l3.2 1.9M71.6 178.4l3.9 2.2M71.6 175.8l3.9 2.3"/>
<path d="M71.6 175.8v2.6M71.6 178.4h.1M71.6 177.9l-1.4 .4M71.9 178.5l-1.7 1M72.3 174.8l-1.7 .4-.4 .2 2.3-.6M72.6 178.9l-2 1.2M72.8 175h.1M72.9 175l-1.3 .8M73.7 175.5l.5 .3M74.4 167.9v.6M74.5 165.5a19.3 19.3 0 0 1 8.8 9.6 17.4 17.4 0 0 1 1.8 8.9M74.5 168v.4"/>
<path d="M74.8 178.5v1.7l.7 .4M75 168.2l-6.4 3.7M75.1 176.3l1.1 1.9v5.1a.42 .42 0 0 1-.2 .5 .42 .42 0 0 1-.5-.1M75.5 178.1v2.5M75.5 178.1l-.7 .4M75.9 177.8l-.4 .3M76.7 163.8a27.9 27.9 0 0 1 11.2 18.1M77.1 176.7v9M77.7 163.2a27.9 27.9 0 0 1 11.2 18.1M78.7 162.6a27.9 27.9 0 0 1 11.2 18.1M79.7 162.1l2 1.5 1.5 1.4M79.9 166.8a30.6 30.6 0 0 1 7.3 12.7"/>
<path d="M79.9 166.8a29.8 29.8 0 0 1 7.2 13.8M80.9 174.6l-3.8 2.1M83.2 165a29.4 29.4 0 0 1 6.2 10M87.2 179.5l-.1 1.1M87.3 179.5l.4 2.5 .2-.1M87.3 179.5h-.1M88 161.6a21.1 21.1 0 0 1 5.7 7.2M88.2 178.9l-.3 3M88.3 178.9l.3 2.5 .3-.1M88.3 178.9h-.1M88.3 162a20.4 20.4 0 0 1 5 6.3M89.2 178.4l-.3 2.9"/>
<path d="M89.3 178.3l.3 2.5 .3-.1M89.3 178.3l-.1 .1M90.2 177.8l-.3 2.9M90.3 177.7l-.1 .1M90.3 177.7l.3 2.6 .1-.1M90.5 178.8l.2 1.4M91.6 177.9l.5 1.3 .5 .8 .7 .7M92.3 177.8l.6 1.5 .8 .9M92.3 177.8l-.7 .1M92.7 177.5l.7 1.5 .7 .9M92.7 177.5l-.4 .3M92.8 177.3l-.1 .2"/>
<path d="M92.8 177.3l.7 1.6 .9 1M93.5 168.8l.5 .5 .7 .1M93.7 168.8h-.2M93.7 168.8l.4 .3h.3M94.1 179.9l3.7 3.3M94.1 179.9l-.4 .3M94.3 169.1h.1M94.4 179.9l3.6 3.3M94.4 179.9h-.3M94.4 169.1l.3 .3M95 168.7l-1 .4 1-.4M95 168.7h.1"/>
<path d="M95.1 168.7h-.1M95.1 168.7l1.1-.1 .3 .2M95.6 174.6l-.1 6.3M95.8 174.4l-.2 .2M95.8 174.4l-.1 6.7M96 168.7l.3 .2M96 168.7l-1.6 .4M96 168.7h-1M96.1 168.6l-.1 .1M96.2 173.5l-.3 .3-.1 .6M96.2 173.4v.1M96.2 173.4l-.4 .5-.2 .7"/>
<path d="M96.3 168.9l.9 1.1M96.3 168.9l-1.6 .5M96.5 168.8l-.2 .1M96.5 168.8l.9 1.1M97.2 170l-5 2.9M97.2 170l.1 .2M97.3 170.2l-5 2.9M97.3 170.2l.3 .7M97.4 169.9l-.2 .1M97.4 169.9l.1 .2M97.5 170.1l-.2 .1M97.5 170.1l.2 .8"/>
<path d="M97.5 172.4l-1.3 1.1M97.6 170.9l-5.1 2.9M97.6 170.9v.2M97.6 172.3l-1.4 1.1M97.6 172.3l-.1 .1M97.6 171.1v1.2M97.6 171.1l-5 2.9M97.6 162l3.6 2M97.7 170.7l-.1 .2M97.7 172l-.2 .4M97.7 172l-.1 .3M97.7 170.9v1.1"/>
<path d="M97.7 170.9l-.1 .2M97.9 162.4l3 1.8M98.5 163.3l2.4 1.4M99.1 164.4l.5 .2-.3 .2M99.3 164.7l.1 .1M100.5 167.5l.1-.1-.2-.1 .2-.1v.7M100.9 164.2v.5M101.2 164.6l-.3 .1M101.2 164l-.3 .2M101.2 164v.6M101.2 164.6l.1 .1M101.2 169.8l-.1 .1"/>
<path d="M101.3 164.7l-1.6 .9M101.3 164.7l.5 .6 .1 .5M101.4 172.6a6.3 6.3 0 0 1-2.6 5.8l-3.1 1.7M101.4 172.6l-5.6 3.3M101.7 165.9l.5 .3M101.7 165.9v3.2l.5 .3M101.8 169.2l-.8 .4M101.9 165.8l-.2 .1M101.9 165.8l.5 .3M101.9 165.7l-1.7 1M101.9 169.2l-.1 .2-.7 .4M102.2 166.2v3.2"/>
<path d="M102.4 166.1l-.2 .1M102.4 166.1v3.1l-.2 .2M210.8 174.5v37.9M69.4 181.3a15.2 15.2 0 0 0 6.9 6.3 4.5 4.5 0 0 0 6.1-2 7.4 7.4 0 0 0 .7-3.3M70.2 180.7l5.3 3M70.6 180.1l-.4 .6M70.6 180.1l5.2 3M71.6 189.3a16.1 16.1 0 0 0 8.6 4.6 6.4 6.4 0 0 0 7.1-4.5M75.8 183.1l-.3 .6M75.8 183.1l.4-.2-.1 .2zM76.2 180.3l-.7 .3M82.4 188.9l-.4 .2"/>
<path d="M83.1 182.2l-6 3.5M83.5 190.2l-.7 .2M83.8 189.9l-.2 .2M83.8 189.9a5.5 5.5 0 0 1-2.4 .9M87 193.2a8 8 0 0 1-3.1 .2M87.1 180.6v7.2M87.1 187.8l.2 1.6M87.4 189.3l-.1 .1M87.9 186.3l-.2 .1-.3 2.9M87.9 186.3l-.3 1.6M87.9 186.3l.4 2.5M88.3 188.8a6.3 6.3 0 0 1-3.5 4"/>
<path d="M88.4 188.8h-.1M88.4 188.8a6.7 6.7 0 0 1-3.1 3.8M88.9 185.7l-.2 .2-.3 2.9M88.9 185.7l-.3 1.6M88.9 185.7l.4 2.6M89.3 188.3a6.3 6.3 0 0 1-3.5 3.9M89.4 188.2l-.1 .1M89.4 188.2a6.7 6.7 0 0 1-3.1 3.8M89.9 185.1l.4 2.6M89.9 185.1l-.2 .2-.3 2.9M89.9 185.1l-.3 1.7M90.3 187.7a6.3 6.3 0 0 1-3.5 3.9"/>
<path d="M90.4 187.6l-.1 .1M90.4 187.6a6.7 6.7 0 0 1-3.1 3.8M90.7 180.2v4.5M90.7 184.7v.2M90.7 184.7l-.3 2.9M91.6 188a7.1 7.1 0 0 1-7.3 5.1 5.2 5.2 0 0 0 2.4-2.2l.7-1.6M91.6 188l.4 .2 .3-.1M92.3 188.1a7.3 7.3 0 0 1-5.2 5.1M92.7 187.9l-.4 .2M92.7 187.9a7.5 7.5 0 0 1-3.8 4.6M92.8 187.7l-.1 .2M92.8 187.7a8.9 8.9 0 0 1-1.9 3.3"/>
<path d="M92.9 187.7l-.2 .3M92.9 187.1a1.23 1.23 0 0 0-1.3 .9M93 187.4l-.3 .5M93 187.4l-.5 .3-.2 .4M93 187.4l-.2 .3M93.2 187.9l-.5 .3M93.3 188l-.7 .3M93.3 180.7l3.6 3.3M93.3 185.8l1.2-.8a1.63 1.63 0 0 1 1.8 1.3 1.18 1.18 0 0 1-.2 1.6 2.03 2.03 0 0 1-2.7 .2 1.65 1.65 0 0 1-.1-2.3zM93.4 188.1l-.9 .5M93.4 188.1l-1 .6M93.7 185.5a1.22 1.22 0 0 1 1.5 .6 1.65 1.65 0 0 1 .1 2.2"/>
<path d="M93.7 180.2l-.4 .5M93.7 180.2l3.7 3.2M94.5 185a1.28 1.28 0 0 1 1.6 .8 1.51 1.51 0 0 1 0 2M95.4 185.1a.8 .8 0 0 1 1.3 .3 .97 .97 0 0 1-.2 1.6M95.5 185a.56 .56 0 0 1 .4-.5 .56 .56 0 0 1 .6 .2 1.78 1.78 0 0 1 .7 2.1l-.2 .2-.4-.1M95.8 188l1.4 .4M96.1 187.9l.8 .2M96.9 184a3.8 3.8 0 0 1 1.3 3.6l-.3 .4-.6 .2-.4-.1M96.9 188.1l.3 .3M97.4 183.4l-.5 .6M97.4 183.4a4.9 4.9 0 0 1 1.6 3.6l-.1 .7-.5 .6M97.8 183.2l-.4 .2"/>
<path d="M97.8 183.2a5 5 0 0 1 1.7 3.6l-.2 .6-.5 .6M98 183.2h-.2M98 183.2a4.6 4.6 0 0 1 1.6 3.7l-.3 .6-.5 .5M98.4 188.3a1.48 1.48 0 0 1-1.2 .1M98.8 188l-.4 .3M98.8 188v.1M210.8 193.6h63.7M210.8 200.2h63.7M210.8 207.6h63.7M252.9 207.6v4.8"/>
<circle cx="84.4" cy="104.7" r="13.2"/>
<circle cx="84.5" cy="104.7" r="11.5"/>
<circle cx="84.5" cy="104.7" r="15.1"/>
<circle cx="84.5" cy="104.7" r="15.3"/>
<circle cx="84.5" cy="104.7" r="15.6"/>
<circle cx="84.5" cy="104.7" r="13.5"/>
<circle cx="109.7" cy="104.7" r="1.64"/>
</g>
<path d="M3.1 2.8h271.4v209.6h-271.4zM31.6 2.8v8.8h-28.5M274.5 174.5h-100.7v37.9" fill="none" stroke="#000" stroke-width=".36"/>
<text font-size="4.9" x="223.4" y="206">SCRU-XX</text>
<text font-size="4.4" x="5.2" y="9.3">REVISION B</text>
<text font-size="3.3" x="170.3" y="141.9">FIG. 2</text>
<g font-size="3.1">
<text x="223.7" y="199.2">USB PANEL MOUNTASSEMBLY</text>
<text x="218.6" y="211.1">CHAD F</text>
<text x="235.2" y="211.1">12/13/2004</text>
</g>
<g font-size="2.8">
<text x="118.9" y="38.1">31.65</text>
<text x="125.5" y="41.3">REF</text>
<text x="127.3" y="38.1">1.246</text>
<text x="110.4" y="71.2">2.95</text>
<text x="117.3" y="71.2">.116</text>
<text x="238.2" y="98.9">SUB-SCRU-01</text>
<text x="208.2" y="111.2">SCRUA-S-02</text>
<text x="146" y="147.3">(SAME AS FIG. 1, UNLESS OTHERWISE STATED)</text>
<text x="162.7" y="144.6">(SCRU-02 SHOWN)</text>
<text x="212.1" y="211.1">BY:</text>
<text x="254.6" y="211">SHEET 2 OF 2</text>
</g>
<g font-size="2.2">
<text x="221.2" y="188.3">520PARK EASTBLVD, NEWALBANY, IN 47150</text>
<text x="221.2" y="190.4">PHONE: 812-944-6733</text>
<text x="247.3" y="190.4">FAX: 812-948-5047</text>
<text x="221.2" y="192.5">e-Mail</text>
<text x="229.3" y="192.5">info@SAMTEC.com</text>
<text x="253" y="192.5">code 55322</text>
</g>
<text font-size="2.1" x="182.1" y="178.1">PROPRIETARY NOTE</text>
<g font-size="1.8">
<text x="212" y="196.1">DESCRIPTION:</text>
<text x="212.1" y="202.5">DWG. NO.</text>
</g>
<g font-size="1.7">
<text x="181.5" y="198">DO NOT SCALE DRAWING</text>
<text x="186" y="204">SHEETSCALE: 1:1</text>
<text x="136" y="211.1">F:\DWG\MISC\MKTG\SCRU-XX-MKT.SLDDRW</text>
</g>
<text font-size="1.5" x="107.5" y="68.5">C2</text>
<g font-size="1.4">
<text x="176.5" y="180.4">THISDOCUMENTCONTAINS INFORMATION</text>
<text x="176.5" y="182.2">CONFIDENTIAL AND PROPRIETARY TO</text>
<text x="176.5" y="184.1">SAMTEC, INC. AND SHALL NOTBE REPRODUCED</text>
<text x="176.5" y="186">OR TRANSFERRED TO OTHER DOCUMENTS OR</text>
<text x="176.5" y="187.8">DISCLOSED TO OTHERS OR USED FOR ANY</text>
<text x="176.5" y="189.7">PURPOSE OTHER THAN THATWHICH ITWAS</text>
<text x="176.5" y="191.6">OBTAINED WITHOUTTHE EXPRESSED WRITTEN</text>
<text x="176.5" y="193.4">CONSENTOF SAMTEC, INC.</text>
</g>
</svg>
